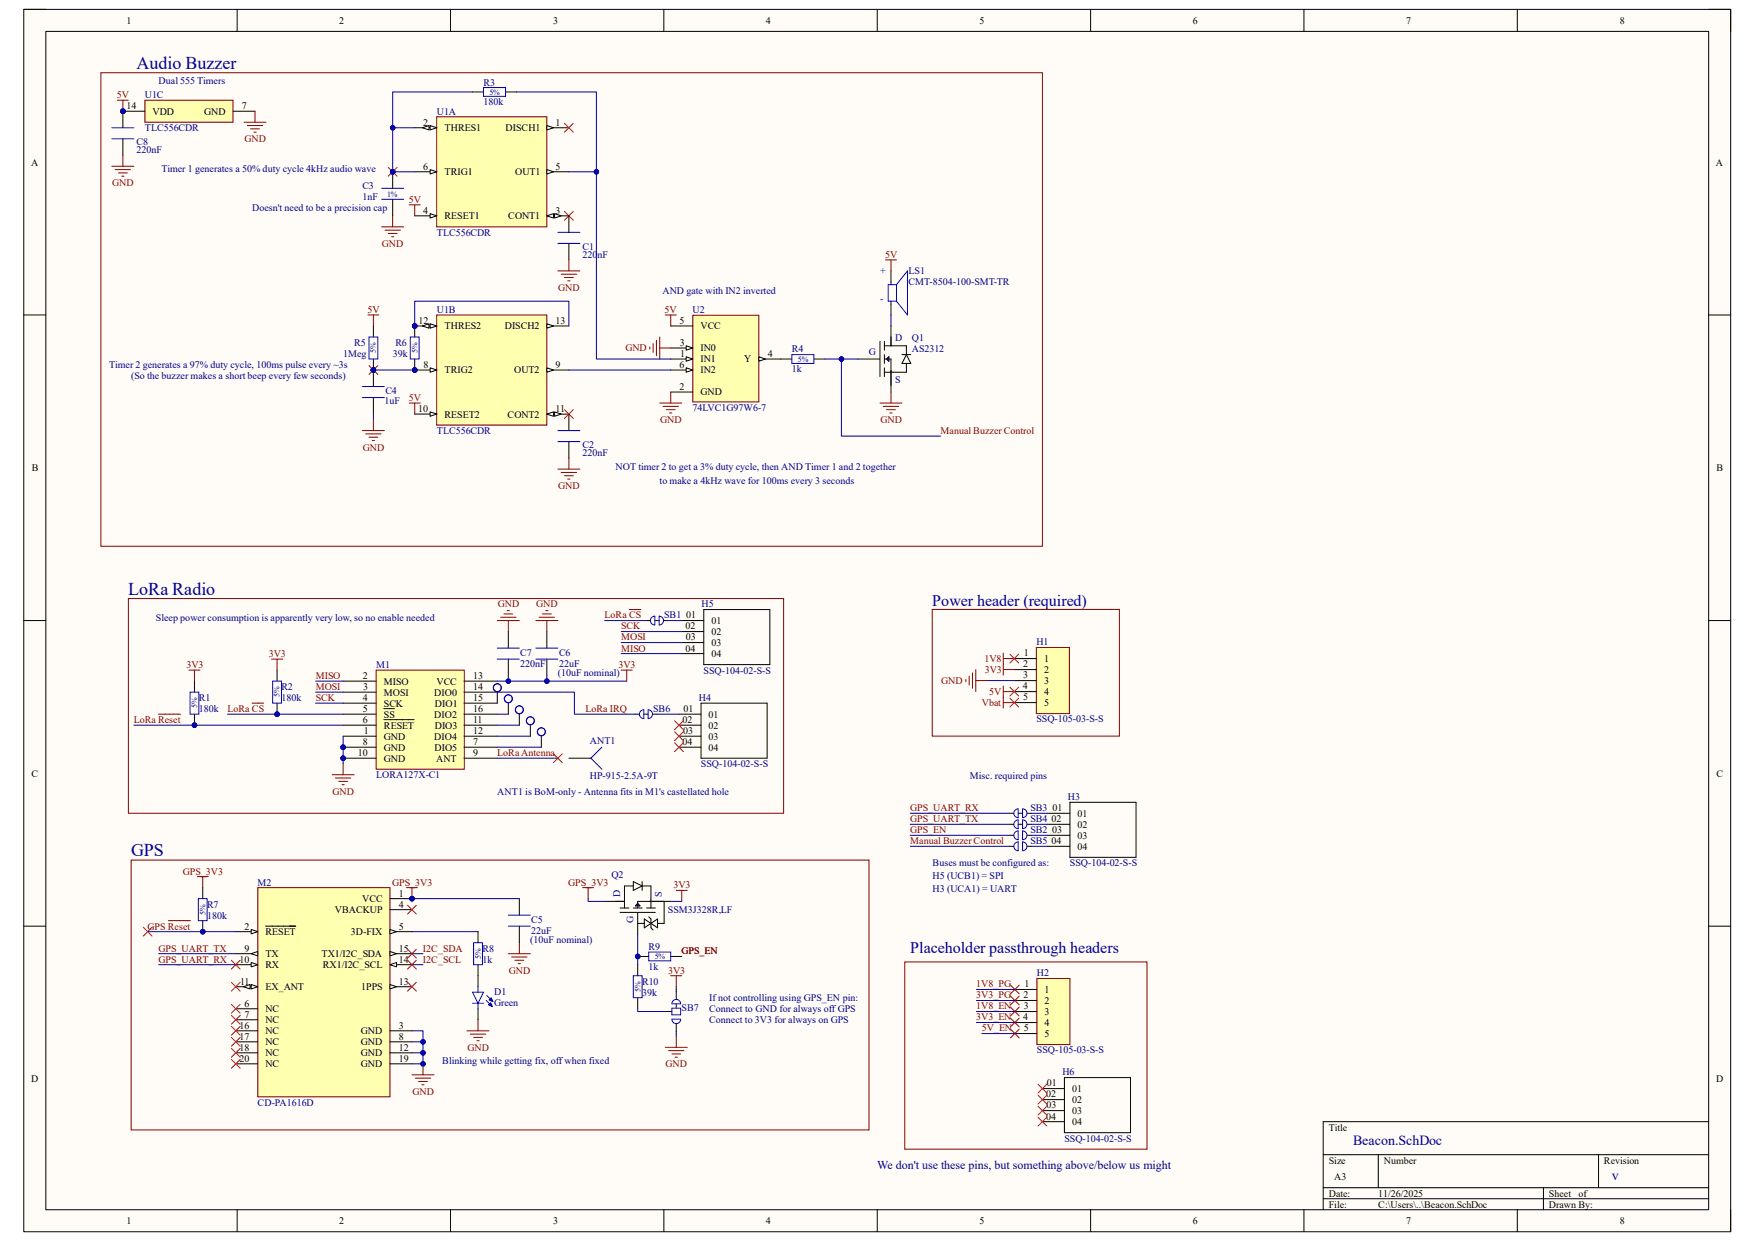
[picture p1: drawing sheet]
<svg xmlns="http://www.w3.org/2000/svg" width="297mm" height="210mm" viewBox="0 0 297 210" stroke-linecap="round" stroke-linejoin="round" font-family="sans-serif">
<path d="M4 1.6h288.9v206.8h-288.9z" fill-rule="evenodd" fill="#fffcf8"/>
<path d="M4 1.6h288.9v206.8h-288.9z" fill="none" stroke="#000" stroke-width=".17"/>
<path d="M7.8 5.3h281.4v199.4h-281.4z" fill-rule="evenodd" fill="#fffcf8"/>
<g fill="none" stroke="#000" stroke-width=".17">
<path d="M4 1.6h3.7M7.8 5.3h281.4v199.4h-281.4zM40.1 1.6v3.7M76.2 1.6v3.7M112.3 1.6v3.7M148.5 1.6v3.7M184.6 1.6v3.7M220.7 1.6v3.7M256.8 1.6v3.7M289.2 1.6h3.7v3.7M4 53.3h3.7M289.2 53.3h3.7"/>
<path d="M4 105h3.8M289.2 105h3.7M4 156.7h3.8M289.2 156.7h3.7M223.9 195.4h65.3M233.3 195.4v5.6M270.5 195.4v5.6M289.2 189.8h-65.3v14.9M40.1 204.7v3.7M76.2 204.7v3.7M112.4 204.7v3.7M148.5 204.7v3.7"/>
<path d="M184.6 204.7v3.7M220.7 204.7v3.7M223.9 201h65.3M223.9 202.9h65.3M256.8 204.7v3.7M261.2 201v3.7M292.9 204.7v3.7"/>
</g>
<path d="M175.4 109.6h5.6v11.2h-5.6z" fill-rule="evenodd" fill="#ffffb0"/>
<path d="M175.4 109.6h5.6v11.2h-5.6z" fill="none" stroke="#800000" stroke-width=".17"/>
<path d="M171.7 111.5h3.7M171.7 113.3h3.7M171.7 115.2h3.7M171.7 117h3.7M171.7 118.9h3.7" fill="none" stroke="#000" stroke-width=".17"/>
<path d="M175.5 165.6h5.6v11.2h-5.6z" fill-rule="evenodd" fill="#ffffb0"/>
<g fill="none" stroke="#800000" stroke-width=".17">
<path d="M157.8 103.1h31.6v21.5h-31.6zM163.5 115v.4M164 114.4v1.5M164.6 113.9v2.6M165.1 113.3v3.7M165.1 115.2h1.9M169.8 110.5v3.7M169.8 116.1v3.7M169.8 111.4h1.9M169.8 113.3h1.9M169.8 117h1.9M169.8 118.9h1.9"/>
<path d="M153.1 162.8h41v31.7h-41zM175.5 165.6h5.6v11.2h-5.6z"/>
</g>
<g fill="none" stroke="#000" stroke-width=".17">
<path d="M115.4 110.6h3.7M115.4 108.7h3.7M115.4 106.9h3.7M115.4 105h3.7M118.6 119h11.2v9.3h-11.2zM119.1 103.2h11.2v9.3h-11.2zM114.9 126.4h3.7M114.9 124.6h3.7M114.9 122.7h3.7M114.9 120.9h3.7M177.3 139.5h3.8M177.3 137.6h3.8"/>
<path d="M181.1 135.8h11.2v9.3h-11.2zM177.3 143.2h3.8M177.3 141.4h3.8M171.8 167.4h3.7M171.8 169.3h3.7M171.8 171.2h3.7M171.8 173h3.7M171.8 174.9h3.7M176.4 189.8h3.7M176.4 187.9h3.7M176.4 186.1h3.7M176.4 184.2h3.7"/>
<path d="M180.1 182.4h11.2v9.3h-11.2z"/>
</g>
<g fill="none" stroke="#f00" stroke-width=".17">
<path d="M170.9 110.7l1.5 1.5M170.9 116.3l1.5 1.5M170.9 118.2l1.5 1.4M172.4 110.7l-1.5 1.5M172.4 116.3l-1.5 1.5M172.4 118.2l-1.5 1.4M171 174.2l1.5 1.5M171 172.3l1.5 1.5M171 170.4l1.5 1.5M171 168.6l1.5 1.5M171 166.7l1.5 1.5M172.5 174.2l-1.5 1.5"/>
<path d="M172.5 172.3l-1.5 1.5M172.5 170.4l-1.5 1.5M172.5 168.6l-1.5 1.5M172.5 166.7l-1.5 1.5"/>
</g>
<circle cx="58.1" cy="126.5" r=".37" fill="#000080"/>
<circle cx="58.1" cy="126.5" r=".37" fill="none" stroke="#000080" stroke-width=".17"/>
<circle cx="58.1" cy="128.3" r=".37" fill="#000080"/>
<circle cx="58.1" cy="128.3" r=".37" fill="none" stroke="#000080" stroke-width=".17"/>
<path d="M63.7 113.4h14.9v16.8h-14.9z" fill-rule="evenodd" fill="#ffffb0"/>
<path d="M63.7 113.4h14.9v16.8h-14.9z" fill="none" stroke="#800000" stroke-width=".17"/>
<path d="M58.1 115.3h5.6M58.1 117.1h5.6M58.1 119h5.6M65 119.9h1.7M58.1 124.6h5.6M58.1 120.9h5.6M58.1 122.7h5.6M58.1 126.4h5.6M65 121.8h5.1M78.6 126.4h5.6" fill="none" stroke="#000" stroke-width=".17"/>
<circle cx="58.1" cy="126.5" r=".37" fill="#000080"/>
<circle cx="58.1" cy="126.5" r=".37" fill="none" stroke="#000080" stroke-width=".17"/>
<path d="M58.1 128.3h5.6M78.6 128.3h5.6" fill="none" stroke="#000" stroke-width=".17"/>
<circle cx="58.1" cy="128.3" r=".37" fill="#000080"/>
<circle cx="58.1" cy="128.3" r=".37" fill="none" stroke="#000080" stroke-width=".17"/>
<g fill="none" stroke="#000" stroke-width=".17">
<path d="M148.9 57.8v5.9M149.7 57.8v1.5M149.7 58.5h3.7v1.5M150.8 45.8v1.9M150.8 51.4v1.9M150.8 55.2v3.3M145.2 60.8h3.7M149.7 60.8h1.1v5.5M149.7 60v1.5M149.7 62.2v1.5M152.6 60h1.5M153.4 61.5v1.5h-3.7"/>
<path d="M153.4 60l.7 1.5h-1.5zM78.6 115.3h5.6M78.6 117.1h5.6M78.6 119h5.6M78.6 122.7h5.6M78.6 124.6h5.6M78.6 120.9h5.6"/>
</g>
<g fill="none" stroke="#800000" stroke-width=".17">
<path d="M32 113.4h1.8M32.9 113.4v1.9M42.7 119h1.9M46 111.5h1.8M46.9 111.5v1.9M105.1 113.4h1.9M106.1 113.4v1.9M26.8 120.9h3.8M56.2 131.1h3.7M56.8 131.7h2.6M57.3 132.2h1.5M57.9 132.8h.4"/>
<path d="M58.1 129.2v1.9"/>
</g>
<path d="M114.2 122l1.5 1.5M114.2 123.8l1.5 1.5M114.2 125.7l1.5 1.5M115.7 122l-1.5 1.5M115.7 123.8l-1.5 1.5M115.7 125.7l-1.5 1.5" fill="none" stroke="#f00" stroke-width=".17"/>
<path d="M150.8 47.7v.5M150.8 51v.4M151.7 48.2h-1.4v2.8h1.4M151.7 48.2v2.8M151.7 48.2l1.9-2.4v7.5l-1.9-2.3" fill="none" stroke="#00f" stroke-width=".17"/>
<path d="M150.4 60.4v.7l-.4-.3z" fill-rule="evenodd" fill="#000080"/>
<g fill="none" stroke="#00f" stroke-width=".17">
<path d="M150.4 60.4v.7l-.4-.3zM110.3 104.5l.5-.2v1.5a.75 .75 0 0 1-.7-.5 .75 .75 0 0 1 .2-.8zM111.6 104.3a.75 .75 0 0 1 .7 .7 .75 .75 0 0 1-.7 .8zM172.3 138.8a.74 .74 0 0 0-.7 .7 .74 .74 0 0 0 .7 .7M172.3 138.8v1.4M173.1 138.8v1.4M173.1 138.7a.75 .75 0 0 1 .7 .8 .75 .75 0 0 1-.7 .7M171.8 142.7l.5-.2v1.5a.75 .75 0 0 1-.7-.5 .75 .75 0 0 1 .2-.8zM172.3 142.1v-1.5a.75 .75 0 0 0-.7 .8 .75 .75 0 0 0 .7 .7M173.1 142.1v-1.5a.75 .75 0 0 1 .7 .8 .75 .75 0 0 1-.7 .7M173.1 142.5a.75 .75 0 0 1 .7 .7 .75 .75 0 0 1-.7 .8z"/>
<circle cx="84.2" cy="116.4" r=".67"/>
<circle cx="86" cy="118.3" r=".67"/>
<circle cx="87.9" cy="120.1" r=".67"/>
<circle cx="89.8" cy="122" r=".67"/>
<circle cx="91.6" cy="123.8" r=".67"/>
</g>
<g fill="none" stroke="#000" stroke-width=".17">
<path d="M150.4 60.4v.7l-.4-.3zM84.2 117.1v1.9M86 119v1.9M109.3 105h.8M110.8 105h.8M112.3 105h.7M87.9 120.9v1.8M89.8 122.7v1.9M91.6 124.6v1.8M170.8 139.5h.8M172.3 139.5h.8M173.8 139.5h.8"/>
<path d="M170.8 141.4h.8M170.8 143.2h.8M173.8 141.4h.8M173.8 143.2h.8"/>
</g>
<g fill="none" stroke="#800000" stroke-width=".17">
<path d="M17.1 12.3h159.3v80.1h-159.3zM94.4 45.8h3.7M95 46.4h2.6M95.5 47h1.5M96.1 47.5h.4M96.3 44v1.8M149.9 44h1.8M150.8 44v1.8M148.9 68.2h3.7M149.5 68.8h2.6M150 69.3h1.5M150.6 69.9h.4"/>
<path d="M150.8 66.3v1.9M21.7 101.3h110.9v36.3h-110.9zM84.2 105h3.7M84.7 104.5h2.6M85.3 103.9h1.5M85.8 103.3h.4M86 105v1.9M90.7 105h3.7M91.2 104.5h2.7M91.8 103.9h1.5M92.4 103.3h.3M92.5 105v1.9"/>
<path d="M106.5 103.2h2M22.2 145.6h124.9v45.6h-124.9zM87.9 159.5v1.9M86 161.4h3.8M86.6 162h2.6M87.1 162.5h1.5M87.7 163.1h.4"/>
</g>
<path d="M95.5 35.8l1.5 1.5M97 35.8l-1.5 1.5" fill="none" stroke="#f00" stroke-width=".17"/>
<circle cx="69.7" cy="152.1" r=".37" fill="#000080"/>
<circle cx="69.7" cy="152.1" r=".37" fill="none" stroke="#000080" stroke-width=".17"/>
<path d="M43.6 150.2h22.4v35.4h-22.4z" fill-rule="evenodd" fill="#ffffb0"/>
<path d="M43.6 150.2h22.4v35.4h-22.4z" fill="none" stroke="#800000" stroke-width=".17"/>
<path d="M39.9 157.7h3.7" fill="none" stroke="#000" stroke-width=".17"/>
<path d="M42.5 157.3l1.1 .4-1.1 .3z" fill="#f8fcff"/>
<path d="M42.5 157.3l1.1 .4-1.1 .3zM44.9 156.7h5.2M39.9 161.4h3.7" fill="none" stroke="#000" stroke-width=".17"/>
<path d="M42.5 161.4l1.1-.4v.8z" fill="#f8fcff"/>
<path d="M39.9 163.3h3.7M42.5 161.4l1.1-.4v.8z" fill="none" stroke="#000" stroke-width=".17"/>
<path d="M42.5 162.9l1.1 .4-1.1 .3z" fill="#f8fcff"/>
<path d="M39.9 167h3.7M42.5 162.9l1.1 .4-1.1 .3z" fill="none" stroke="#000" stroke-width=".17"/>
<path d="M42.5 166.6l1.1 .4-1.1 .4z" fill="#f8fcff"/>
<path d="M42.5 166.6l1.1 .4-1.1 .4z" fill="none" stroke="#000" stroke-width=".17"/>
<path d="M41.2 167l1.1-.4v.8z" fill="#f8fcff"/>
<path d="M66 152.1h3.7M39.9 170.7h3.7M39.9 172.6h3.7M39.9 174.4h3.7M39.9 176.3h3.7M39.9 178.2h3.7M41.2 167l1.1-.4v.8zM39.9 180h3.7" fill="none" stroke="#000" stroke-width=".17"/>
<circle cx="69.7" cy="152.1" r=".37" fill="#000080"/>
<circle cx="69.7" cy="152.1" r=".37" fill="none" stroke="#000080" stroke-width=".17"/>
<path d="M66 153.9h3.7M66 157.7h3.7" fill="none" stroke="#000" stroke-width=".17"/>
<path d="M66 157.3l1.1 .4-1.1 .3z" fill="#f8fcff"/>
<path d="M66 157.3l1.1 .4-1.1 .3zM66 161.4h3.7" fill="none" stroke="#000" stroke-width=".17"/>
<path d="M66 161l1.1 .4-1.1 .4z" fill="#f8fcff"/>
<path d="M66 161l1.1 .4-1.1 .4zM66 163.3h3.7" fill="none" stroke="#000" stroke-width=".17"/>
<path d="M66 163.3l1.1-.4v.7z" fill="#f8fcff"/>
<path d="M66 163.3l1.1-.4v.7zM66 167h3.7" fill="none" stroke="#000" stroke-width=".17"/>
<path d="M66 166.6l1.1 .4-1.1 .4z" fill="#f8fcff"/>
<path d="M66 166.6l1.1 .4-1.1 .4zM66 174.4h3.7M66 176.3h3.7M66 178.2h3.7M66 180h3.7" fill="none" stroke="#000" stroke-width=".17"/>
<path d="M69 153.2l1.5 1.5M70.5 153.2l-1.5 1.5M39.2 166.2l1.4 1.5M40.6 166.2l-1.4 1.5M69 166.2l1.5 1.5M70.5 166.2l-1.5 1.5" fill="none" stroke="#f00" stroke-width=".17"/>
<path d="M68.8 150.2h1.8M69.7 150.2v1.9M79 174.4h3.8M79.6 175h2.6M80.2 175.6h1.5M80.7 176.1h.4M80.9 172.6v1.8" fill="none" stroke="#800000" stroke-width=".17"/>
<circle cx="69.7" cy="152.1" r=".37" fill="#000080"/>
<circle cx="69.7" cy="152.1" r=".37" fill="none" stroke="#000080" stroke-width=".17"/>
<path d="M33.4 148.3h1.8M34.3 148.3v1.9M69.7 181.9h3.7M70.3 182.5h2.6M70.8 183h1.5M71.4 183.6h.4M71.6 180v1.9" fill="none" stroke="#800000" stroke-width=".17"/>
<circle cx="71.6" cy="180" r=".37" fill="#000080"/>
<circle cx="71.6" cy="180" r=".37" fill="none" stroke="#000080" stroke-width=".17"/>
<g fill="none" stroke="#f00" stroke-width=".17">
<path d="M93.7 127.6l1.5 1.5M95.2 127.6l-1.5 1.5M24.2 156.9l1.5 1.5M25.7 156.9l-1.5 1.5M39.2 170l1.4 1.5M39.2 162.5l1.4 1.5M39.2 171.8l1.5 1.5M39.2 173.7l1.5 1.5M39.2 175.6l1.5 1.4M39.2 177.4l1.5 1.5M39.2 179.3l1.5 1.5M40.6 170l-1.4 1.5"/>
<path d="M40.6 162.5l-1.4 1.5M40.7 171.8l-1.5 1.5M40.7 173.7l-1.5 1.5M40.7 175.6l-1.5 1.4M40.7 177.4l-1.5 1.5M40.7 179.3l-1.5 1.5M69 162.5l1.5 1.5M69 160.6l1.5 1.5M70.5 162.5l-1.5 1.5M70.5 160.6l-1.5 1.5M175.7 183.5l1.5 1.5M175.7 185.3l1.5 1.5"/>
<path d="M175.7 187.2l1.5 1.5M175.7 189.1l1.5 1.5M177.2 183.5l-1.5 1.5M177.2 185.3l-1.5 1.5M177.2 187.2l-1.5 1.5M177.2 189.1l-1.5 1.5"/>
</g>
<path d="M28.5 155.8h3.7M98.6 150.2h1.9M99.5 150.2v1.9M114.4 150.7h1.9M115.4 150.7v1.8M112.6 177.2h3.7M113.1 177.8h2.6M113.5 165.1h1.9M113.7 178.4h1.5M114.3 178.9h.3M114.4 165.1v1.9M114.4 175.4v1.8" fill="none" stroke="#800000" stroke-width=".17"/>
<g fill="none" stroke="#000" stroke-width=".17">
<path d="M96.3 128.3h3.7M107.5 120.9h.7M109 120.9h.7M110.4 120.9h.8M170.8 137.6h.8M172.3 137.6h.8M173.8 137.6h.8M102.3 152.5h3.4M104.9 153.7h1.5M104.9 154.4h6M107.2 153.7h1.5M107.2 149.9h-1.5v3.8"/>
<path d="M107.2 149.2l1.5 .7-1.5 .8zM107.9 154.5v3.6M108.7 149.9h1.5v3.8M108.7 149.2v1.5M109.4 153.7h1.5M113.5 152.5h-5.6v1.2M112.6 171.2h1.1M114.4 167.4v1.7M114.4 169.9v.7M114.4 173.2v1.7"/>
</g>
<path d="M101.9 126.4l-1.9 1.9 1.9 1.9M108.4 120.3l.6-.2v1.5a.75 .75 0 0 1-.7-.5 .75 .75 0 0 1 .1-.8zM109.7 120.1a.75 .75 0 0 1 .7 .8 .75 .75 0 0 1-.7 .7zM172.3 136.9a.75 .75 0 0 0-.7 .7 .75 .75 0 0 0 .7 .8M172.3 136.9v1.5M173.1 136.9v1.5M173.1 136.9a.75 .75 0 0 1 .7 .7 .75 .75 0 0 1-.7 .8M113.7 169.9a.74 .74 0 0 1 .8-.8 .74 .74 0 0 1 .7 .8M113.7 170.6h1.5v1.1h-1.5zM113.7 169.9h1.5M115.2 172.5h-1.5a.74 .74 0 0 0 .7 .7 .74 .74 0 0 0 .8-.7" fill="none" stroke="#00f" stroke-width=".17"/>
<path d="M107.5 153.3l.4-.4 .4 .4z" fill-rule="evenodd" fill="#000080"/>
<path d="M107.5 153.3l.4-.4 .4 .4z" fill="none" stroke="#00f" stroke-width=".17"/>
<path d="M107.5 153.3l.4-.4 .4 .4zM107.9 156.3h1.1M109 155.5l2.3 1.5v-1.5l-2.3 1.5zM109.8 155.2l.4 .3v1.5l.3 .4M112.4 152.5v3.8h-1.1" fill="none" stroke="#000" stroke-width=".17"/>
<path d="M117.2 53.4h11.2v14.6h-11.2z" fill-rule="evenodd" fill="#ffffb0"/>
<path d="M117.2 53.4h11.2v14.6h-11.2z" fill="none" stroke="#800000" stroke-width=".17"/>
<path d="M113.5 55.2h3.7M128.4 60.8h3.7" fill="none" stroke="#000" stroke-width=".17"/>
<path d="M128.4 60.4l1.1 .4-1.1 .3z" fill="#f8fcff"/>
<path d="M113.5 58.9h3.7M128.4 60.4l1.1 .4-1.1 .3z" fill="none" stroke="#000" stroke-width=".17"/>
<path d="M116.1 58.5l1.1 .4-1.1 .4z" fill="#f8fcff"/>
<path d="M116.1 58.5l1.1 .4-1.1 .4zM113.5 60.8h3.7" fill="none" stroke="#000" stroke-width=".17"/>
<path d="M116.1 60.4l1.1 .4-1.1 .3z" fill="#f8fcff"/>
<path d="M113.5 62.6h3.7M116.1 60.4l1.1 .4-1.1 .3z" fill="none" stroke="#000" stroke-width=".17"/>
<path d="M116.1 62.2l1.1 .4-1.1 .4z" fill="#f8fcff"/>
<path d="M113.5 66.3h3.7M116.1 62.2l1.1 .4-1.1 .4z" fill="none" stroke="#000" stroke-width=".17"/>
<path d="M110 58.7v.4M110.5 58.2v1.4M111.1 57.6v2.6M111.6 57v3.8M111.6 58.9h1.9M112.6 53.3h1.8M113.5 53.3v1.9M111.6 68.2h3.8M112.2 68.8h2.6M112.8 69.3h1.5M113.3 69.9h.4M113.5 66.3v1.9" fill="none" stroke="#800000" stroke-width=".17"/>
<path d="M73.9 19.8h18.6v18.6h-18.6z" fill-rule="evenodd" fill="#ffffb0"/>
<path d="M73.9 19.8h18.6v18.6h-18.6z" fill="none" stroke="#800000" stroke-width=".17"/>
<path d="M70.2 36.5h3.7" fill="none" stroke="#000" stroke-width=".17"/>
<path d="M72.8 36.2l1.1 .3-1.1 .4z" fill="#f8fcff"/>
<path d="M70.2 29.1h3.7M72.8 36.2l1.1 .3-1.1 .4z" fill="none" stroke="#000" stroke-width=".17"/>
<path d="M72.8 28.7l1.1 .4-1.1 .3z" fill="#f8fcff"/>
<path d="M72.8 28.7l1.1 .4-1.1 .3zM92.5 36.5h3.8" fill="none" stroke="#000" stroke-width=".17"/>
<path d="M92.5 36.5l1.2-.3v.7z" fill="#f8fcff"/>
<path d="M92.5 36.5l1.2-.3v.7z" fill="none" stroke="#000" stroke-width=".17"/>
<path d="M93.9 36.2l1.1 .3-1.1 .4z" fill="#f8fcff"/>
<path d="M70.2 21.6h3.7M93.9 36.2l1.1 .3-1.1 .4z" fill="none" stroke="#000" stroke-width=".17"/>
<path d="M72.8 21.2l1.1 .4-1.1 .4z" fill="#f8fcff"/>
<path d="M72.8 21.2l1.1 .4-1.1 .4z" fill="none" stroke="#000" stroke-width=".17"/>
<path d="M71.5 21.6l1.1-.4v.8z" fill="#f8fcff"/>
<path d="M71.5 21.6l1.1-.4v.8zM92.5 21.6h3.8" fill="none" stroke="#000" stroke-width=".17"/>
<path d="M92.5 21.2l1.2 .4-1.2 .4z" fill="#f8fcff"/>
<path d="M92.5 21.2l1.2 .4-1.2 .4zM92.5 29.1h3.8" fill="none" stroke="#000" stroke-width=".17"/>
<path d="M92.5 28.7l1.2 .4-1.2 .3z" fill="#f8fcff"/>
<path d="M92.5 28.7l1.2 .4-1.2 .3z" fill="none" stroke="#000" stroke-width=".17"/>
<circle cx="70.2" cy="62.6" r=".37" fill="#000080"/>
<circle cx="70.2" cy="62.6" r=".37" fill="none" stroke="#000080" stroke-width=".17"/>
<circle cx="70.2" cy="55.2" r=".37" fill="#000080"/>
<circle cx="70.2" cy="55.2" r=".37" fill="none" stroke="#000080" stroke-width=".17"/>
<path d="M73.9 53.3h18.6v18.6h-18.6z" fill-rule="evenodd" fill="#ffffb0"/>
<path d="M73.9 53.3h18.6v18.6h-18.6z" fill="none" stroke="#800000" stroke-width=".17"/>
<path d="M70.2 70.1h3.7" fill="none" stroke="#000" stroke-width=".17"/>
<path d="M72.8 69.7l1.1 .4-1.1 .3z" fill="#f8fcff"/>
<path d="M70.2 62.6h3.7M72.8 69.7l1.1 .4-1.1 .3z" fill="none" stroke="#000" stroke-width=".17"/>
<path d="M72.8 62.2l1.1 .4-1.1 .4z" fill="#f8fcff"/>
<path d="M72.8 62.2l1.1 .4-1.1 .4z" fill="none" stroke="#000" stroke-width=".17"/>
<circle cx="70.2" cy="62.6" r=".37" fill="#000080"/>
<circle cx="70.2" cy="62.6" r=".37" fill="none" stroke="#000080" stroke-width=".17"/>
<path d="M92.5 70.1h3.8" fill="none" stroke="#000" stroke-width=".17"/>
<path d="M92.5 70.1l1.2-.4v.7z" fill="#f8fcff"/>
<path d="M92.5 70.1l1.2-.4v.7z" fill="none" stroke="#000" stroke-width=".17"/>
<path d="M93.9 69.7l1.1 .4-1.1 .3z" fill="#f8fcff"/>
<path d="M70.2 55.2h3.7M93.9 69.7l1.1 .4-1.1 .3z" fill="none" stroke="#000" stroke-width=".17"/>
<path d="M72.8 54.8l1.1 .4-1.1 .3z" fill="#f8fcff"/>
<path d="M72.8 54.8l1.1 .4-1.1 .3z" fill="none" stroke="#000" stroke-width=".17"/>
<path d="M71.5 55.2l1.1-.4v.7z" fill="#f8fcff"/>
<path d="M71.5 55.2l1.1-.4v.7z" fill="none" stroke="#000" stroke-width=".17"/>
<circle cx="70.2" cy="55.2" r=".37" fill="#000080"/>
<circle cx="70.2" cy="55.2" r=".37" fill="none" stroke="#000080" stroke-width=".17"/>
<path d="M92.5 55.2h3.8" fill="none" stroke="#000" stroke-width=".17"/>
<path d="M92.5 54.8l1.2 .4-1.2 .3z" fill="#f8fcff"/>
<path d="M92.5 54.8l1.2 .4-1.2 .3zM92.5 62.6h3.8" fill="none" stroke="#000" stroke-width=".17"/>
<path d="M92.5 62.2l1.2 .4-1.2 .4z" fill="#f8fcff"/>
<path d="M92.5 62.2l1.2 .4-1.2 .4z" fill="none" stroke="#000" stroke-width=".17"/>
<circle cx="20.8" cy="18.8" r=".37" fill="#000080"/>
<circle cx="20.8" cy="18.8" r=".37" fill="none" stroke="#000080" stroke-width=".17"/>
<path d="M24.5 17h14.9v3.7h-14.9z" fill-rule="evenodd" fill="#ffffb0"/>
<path d="M24.5 17h14.9v3.7h-14.9z" fill="none" stroke="#800000" stroke-width=".17"/>
<path d="M20.8 18.8h3.7" fill="none" stroke="#000" stroke-width=".17"/>
<circle cx="20.8" cy="18.8" r=".37" fill="#000080"/>
<circle cx="20.8" cy="18.8" r=".37" fill="none" stroke="#000080" stroke-width=".17"/>
<path d="M39.4 18.8h3.8" fill="none" stroke="#000" stroke-width=".17"/>
<path d="M19.9 17h1.8M20.8 17v1.8M43.2 18.8v1.9M41.3 20.7h3.7M41.9 21.2h2.6M42.4 21.8h1.5M43 22.4h.3" fill="none" stroke="#800000" stroke-width=".17"/>
<circle cx="20.8" cy="18.8" r=".37" fill="#000080"/>
<circle cx="20.8" cy="18.8" r=".37" fill="none" stroke="#000080" stroke-width=".17"/>
<g fill="none" stroke="#800000" stroke-width=".17">
<path d="M64.6 38.4h3.7M65.2 39h2.6M65.7 39.5h1.5M66.5 36.5v1.9M69.3 34.7h1.8M70.2 34.7v1.8M62.3 53.3h1.8M63.2 53.3v1.9M66.3 40.1h.3M61.3 72.9h3.8M61.9 73.4h2.6M62.4 74h1.5"/>
<path d="M63 74.5h.4M63.2 71v1.9M69.3 68.2h1.8M70.2 68.2v1.9M94.4 79.4h3.7M95 80h2.6M96.3 77.5v1.9M95.5 80.5h1.5M96.1 81.1h.4"/>
</g>
<path d="M65.7 28.3l1.5 1.5M67.2 28.3l-1.5 1.5M95.5 20.9l1.5 1.5M97 20.9l-1.5 1.5M95.5 69.3l1.5 1.5M97 69.3l-1.5 1.5" fill="none" stroke="#f00" stroke-width=".17"/>
<circle cx="66.5" cy="29.1" r=".37" fill="#000080"/>
<circle cx="66.5" cy="29.1" r=".37" fill="none" stroke="#000080" stroke-width=".17"/>
<path d="M62.4 61.9l1.5 1.5M63.9 61.9l-1.5 1.5" fill="none" stroke="#f00" stroke-width=".17"/>
<circle cx="63.2" cy="62.6" r=".37" fill="#000080"/>
<circle cx="63.2" cy="62.6" r=".37" fill="none" stroke="#000080" stroke-width=".17"/>
<path d="M80 167.9h1.8l-.9 1.9zM80 169.8h1.8M82.3 169.3l1 1M82.4 168.5l1 1" fill="none" stroke="#00f" stroke-width=".17"/>
<path d="M83.1 168.8l.3 .7-.6-.3z" fill="#00f"/>
<path d="M83.1 168.8l.3 .7-.6-.3z" fill="none" stroke="#00f" stroke-width=".17"/>
<path d="M82.7 170.1l.3-.4 .3 .6z" fill="#00f"/>
<path d="M134 60h3.7v1.5h-3.7zM80.9 167v.9M80.9 169.8v.9M82.7 170.1l.3-.4 .3 .6z" fill="none" stroke="#00f" stroke-width=".17"/>
<path d="M132.1 60.8h1.9M137.7 60.8h1.9M80.9 165.1v1.9M80.9 170.7v1.9" fill="none" stroke="#000" stroke-width=".17"/>
<circle cx="107.9" cy="161.9" r=".37" fill="#000080"/>
<circle cx="107.9" cy="161.9" r=".37" fill="none" stroke="#000080" stroke-width=".17"/>
<path d="M107.9 161.9h1.9M113.5 161.9h1.9" fill="none" stroke="#000" stroke-width=".17"/>
<circle cx="107.9" cy="161.9" r=".37" fill="#000080"/>
<circle cx="107.9" cy="161.9" r=".37" fill="none" stroke="#000080" stroke-width=".17"/>
<path d="M80.2 159.5h1.4v3.8h-1.4zM107.2 165.1h1.5v3.7h-1.5zM109.8 161.1h3.7v1.5h-3.7z" fill="none" stroke="#00f" stroke-width=".17"/>
<path d="M80.9 157.7v1.8M80.9 163.3v1.8M107.9 163.3v1.8M107.9 168.8v1.9" fill="none" stroke="#000" stroke-width=".17"/>
<circle cx="70.2" cy="55.2" r=".37" fill="#000080"/>
<circle cx="70.2" cy="55.2" r=".37" fill="none" stroke="#000080" stroke-width=".17"/>
<circle cx="70.2" cy="62.6" r=".37" fill="#000080"/>
<circle cx="70.2" cy="62.6" r=".37" fill="none" stroke="#000080" stroke-width=".17"/>
<path d="M70.2 55.2v1.8" fill="none" stroke="#000" stroke-width=".17"/>
<circle cx="70.2" cy="55.2" r=".37" fill="#000080"/>
<circle cx="70.2" cy="55.2" r=".37" fill="none" stroke="#000080" stroke-width=".17"/>
<path d="M70.2 60.8v1.8" fill="none" stroke="#000" stroke-width=".17"/>
<circle cx="70.2" cy="62.6" r=".37" fill="#000080"/>
<circle cx="70.2" cy="62.6" r=".37" fill="none" stroke="#000080" stroke-width=".17"/>
<path d="M69.4 57h1.5v3.8h-1.5z" fill="none" stroke="#00f" stroke-width=".17"/>
<circle cx="34.3" cy="157.7" r=".37" fill="#000080"/>
<circle cx="34.3" cy="157.7" r=".37" fill="none" stroke="#000080" stroke-width=".17"/>
<path d="M34.3 150.2v1.9M34.3 155.8v1.9" fill="none" stroke="#000" stroke-width=".17"/>
<circle cx="34.3" cy="157.7" r=".37" fill="#000080"/>
<circle cx="34.3" cy="157.7" r=".37" fill="none" stroke="#000080" stroke-width=".17"/>
<path d="M33.6 152.1h1.5v3.7h-1.5z" fill="none" stroke="#00f" stroke-width=".17"/>
<circle cx="32.9" cy="122.7" r=".37" fill="#000080"/>
<circle cx="32.9" cy="122.7" r=".37" fill="none" stroke="#000080" stroke-width=".17"/>
<path d="M32.9 115.3v1.8M32.9 120.9v1.8" fill="none" stroke="#000" stroke-width=".17"/>
<circle cx="32.9" cy="122.7" r=".37" fill="#000080"/>
<circle cx="32.9" cy="122.7" r=".37" fill="none" stroke="#000080" stroke-width=".17"/>
<path d="M32.2 117.1h1.5v3.8h-1.5z" fill="none" stroke="#00f" stroke-width=".17"/>
<circle cx="46.9" cy="120.9" r=".37" fill="#000080"/>
<circle cx="46.9" cy="120.9" r=".37" fill="none" stroke="#000080" stroke-width=".17"/>
<path d="M46.9 113.4v1.9M46.9 119v1.9" fill="none" stroke="#000" stroke-width=".17"/>
<circle cx="46.9" cy="120.9" r=".37" fill="#000080"/>
<circle cx="46.9" cy="120.9" r=".37" fill="none" stroke="#000080" stroke-width=".17"/>
<path d="M81.8 14.8h3.8v1.5h-3.8zM46.1 115.3h1.5v3.7h-1.5z" fill="none" stroke="#00f" stroke-width=".17"/>
<path d="M80 15.6h1.8M85.6 15.6h1.8" fill="none" stroke="#000" stroke-width=".17"/>
<circle cx="63.2" cy="62.6" r=".37" fill="#000080"/>
<circle cx="63.2" cy="62.6" r=".37" fill="none" stroke="#000080" stroke-width=".17"/>
<path d="M63.2 55.2v1.8M63.2 60.8v1.8" fill="none" stroke="#000" stroke-width=".17"/>
<circle cx="63.2" cy="62.6" r=".37" fill="#000080"/>
<circle cx="63.2" cy="62.6" r=".37" fill="none" stroke="#000080" stroke-width=".17"/>
<path d="M62.4 57h1.5v3.8h-1.5z" fill="none" stroke="#00f" stroke-width=".17"/>
<circle cx="66.5" cy="29.1" r=".37" fill="#000080"/>
<circle cx="66.5" cy="29.1" r=".37" fill="none" stroke="#000080" stroke-width=".17"/>
<path d="M66.5 29.1v2.8" fill="none" stroke="#000" stroke-width=".17"/>
<circle cx="66.5" cy="29.1" r=".37" fill="#000080"/>
<circle cx="66.5" cy="29.1" r=".37" fill="none" stroke="#000080" stroke-width=".17"/>
<path d="M66.5 33.7v2.8" fill="none" stroke="#000" stroke-width=".17"/>
<path d="M64.6 33.7h3.7M64.6 31.9h3.7" fill="none" stroke="#00f" stroke-width=".17"/>
<circle cx="63.2" cy="62.6" r=".37" fill="#000080"/>
<circle cx="63.2" cy="62.6" r=".37" fill="none" stroke="#000080" stroke-width=".17"/>
<path d="M63.2 62.6v2.8" fill="none" stroke="#000" stroke-width=".17"/>
<circle cx="63.2" cy="62.6" r=".37" fill="#000080"/>
<g fill="none" stroke="#000080" stroke-width=".17">
<path d="M167 115.2h4.7M58.1 124.6v4.6M165.2 167.4h6.6M165.2 169.3h6.6M165.2 171.2h6.6M165.2 173h6.6M166.2 174.9h5.6"/>
<circle cx="63.2" cy="62.6" r=".37"/>
</g>
<path d="M63.2 67.3v2.8M86 106.9v2.8M86 111.5v2.8M92.5 106.9v2.8M92.5 111.5v2.8" fill="none" stroke="#000" stroke-width=".17"/>
<path d="M61.3 67.3h3.8M61.3 65.4h3.8M84.2 111.5h3.7M84.2 109.7h3.7M90.7 111.5h3.7M90.7 109.7h3.7" fill="none" stroke="#00f" stroke-width=".17"/>
<circle cx="58.1" cy="126.5" r=".37" fill="#000080"/>
<circle cx="58.1" cy="126.5" r=".37" fill="none" stroke="#000080" stroke-width=".17"/>
<circle cx="58.1" cy="128.3" r=".37" fill="#000080"/>
<g fill="none" stroke="#000080" stroke-width=".17">
<path d="M38.5 120.9h19.6"/>
<circle cx="58.1" cy="128.3" r=".37"/>
</g>
<circle cx="46.9" cy="120.9" r=".37" fill="#000080"/>
<g fill="none" stroke="#000080" stroke-width=".17">
<path d="M22.7 122.7h35.4"/>
<circle cx="46.9" cy="120.9" r=".37"/>
</g>
<circle cx="32.9" cy="122.7" r=".37" fill="#000080"/>
<g fill="none" stroke="#000080" stroke-width=".17">
<path d="M150.8 53.3v1.9M142.4 60.8v13h16.8M53.4 115.3h4.7M53.4 117.1h4.7M53.4 119h4.7M105.1 106.9h10.3"/>
<circle cx="32.9" cy="122.7" r=".37"/>
</g>
<circle cx="142.4" cy="60.8" r=".37" fill="#000080"/>
<g fill="none" stroke="#000080" stroke-width=".17">
<path d="M105.1 110.6h10.3M105.1 108.7h10.3M84.2 126.4h7.4M84.2 124.6h5.6M84.2 122.7h3.7M84.2 120.9h1.8M25 157.7h14.9M26.9 161.4h13M26.9 163.3h13M69.7 161.4h1.9M69.7 163.3h1.9"/>
<circle cx="142.4" cy="60.8" r=".37"/>
</g>
<circle cx="34.3" cy="157.7" r=".37" fill="#000080"/>
<g fill="none" stroke="#000080" stroke-width=".17">
<path d="M69.7 174.4h1.9v1.9h-1.9"/>
<circle cx="34.3" cy="157.7" r=".37"/>
</g>
<circle cx="71.6" cy="176.3" r=".37" fill="#000080"/>
<g fill="none" stroke="#000080" stroke-width=".17">
<path d="M69.7 178.2h1.9"/>
<circle cx="71.6" cy="176.3" r=".37"/>
</g>
<circle cx="71.6" cy="178.2" r=".37" fill="#000080"/>
<g fill="none" stroke="#000080" stroke-width=".17">
<path d="M69.7 152.1h18.2"/>
<circle cx="71.6" cy="178.2" r=".37"/>
</g>
<circle cx="69.7" cy="152.1" r=".37" fill="#000080"/>
<g fill="none" stroke="#000080" stroke-width=".17">
<path d="M69.7 157.7h11.2M71.6 176.3v3.7h-1.9"/>
<circle cx="69.7" cy="152.1" r=".37"/>
</g>
<circle cx="71.6" cy="180" r=".37" fill="#000080"/>
<circle cx="71.6" cy="180" r=".37" fill="none" stroke="#000080" stroke-width=".17"/>
<circle cx="71.6" cy="178.2" r=".37" fill="#000080"/>
<circle cx="71.6" cy="178.2" r=".37" fill="none" stroke="#000080" stroke-width=".17"/>
<circle cx="71.6" cy="176.3" r=".37" fill="#000080"/>
<g fill="none" stroke="#000080" stroke-width=".17">
<path d="M139.6 60.8h5.6M84.2 117.1h13v3.8h10.3M102.3 105h7M113 105h2.4M84.2 128.3h10.2M111.2 120.9h3.7M154 137.6h16.8M154 139.5h16.8M174.6 137.6h2.7M174.6 139.5h2.7M154 141.4h16.8M154 143.2h16.8"/>
<path d="M174.6 141.4h2.7M174.6 143.2h2.7M107.9 170.7v.5h4.7M114.4 167v.4M114.4 174.9v.5"/>
<circle cx="71.6" cy="176.3" r=".37"/>
</g>
<circle cx="142.4" cy="60.8" r=".37" fill="#000080"/>
<g fill="none" stroke="#000080" stroke-width=".17">
<path d="M70.2 55.2v-4.2h26.1v4.2M99.5 152.1v.4h2.8M113.5 152.5h1.9"/>
<circle cx="142.4" cy="60.8" r=".37"/>
</g>
<circle cx="70.2" cy="55.2" r=".37" fill="#000080"/>
<g fill="none" stroke="#000080" stroke-width=".17">
<path d="M63.2 62.6h7"/>
<circle cx="70.2" cy="55.2" r=".37"/>
</g>
<circle cx="70.2" cy="62.6" r=".37" fill="#000080"/>
<circle cx="70.2" cy="62.6" r=".37" fill="none" stroke="#000080" stroke-width=".17"/>
<circle cx="63.2" cy="62.6" r=".37" fill="#000080"/>
<g fill="none" stroke="#000080" stroke-width=".17">
<path d="M66.5 29.1h3.7"/>
<circle cx="63.2" cy="62.6" r=".37"/>
</g>
<circle cx="66.5" cy="29.1" r=".37" fill="#000080"/>
<g fill="none" stroke="#000080" stroke-width=".17">
<path d="M66.5 21.6h3.7"/>
<circle cx="66.5" cy="29.1" r=".37"/>
</g>
<circle cx="66.5" cy="21.6" r=".37" fill="#000080"/>
<g fill="none" stroke="#000080" stroke-width=".17">
<path d="M96.3 62.6h17.2M107.9 158.1v5.2"/>
<circle cx="66.5" cy="21.6" r=".37"/>
</g>
<circle cx="107.9" cy="161.9" r=".37" fill="#000080"/>
<g fill="none" stroke="#000080" stroke-width=".17">
<path d="M80 15.6h-13.5v13.5"/>
<circle cx="107.9" cy="161.9" r=".37"/>
</g>
<circle cx="66.5" cy="29.1" r=".37" fill="#000080"/>
<circle cx="66.5" cy="29.1" r=".37" fill="none" stroke="#000080" stroke-width=".17"/>
<circle cx="66.5" cy="21.6" r=".37" fill="#000080"/>
<g fill="none" stroke="#000080" stroke-width=".17">
<path d="M92.5 114.3v1"/>
<circle cx="66.5" cy="21.6" r=".37"/>
</g>
<circle cx="92.5" cy="115.3" r=".37" fill="#000080"/>
<g fill="none" stroke="#000080" stroke-width=".17">
<path d="M86 114.3v1"/>
<circle cx="92.5" cy="115.3" r=".37"/>
</g>
<circle cx="86" cy="115.3" r=".37" fill="#000080"/>
<g fill="none" stroke="#000080" stroke-width=".17">
<path d="M87.4 15.6h13.5v45.2h12.6M63.2 70.1v.9"/>
<circle cx="86" cy="115.3" r=".37"/>
</g>
<circle cx="100.9" cy="29.1" r=".37" fill="#000080"/>
<g fill="none" stroke="#000080" stroke-width=".17">
<path d="M96.3 29.1h4.6"/>
<circle cx="100.9" cy="29.1" r=".37"/>
</g>
<circle cx="100.9" cy="29.1" r=".37" fill="#000080"/>
<g fill="none" stroke="#000080" stroke-width=".17">
<path d="M84.2 115.3h21.9"/>
<circle cx="100.9" cy="29.1" r=".37"/>
</g>
<circle cx="86" cy="115.3" r=".37" fill="#000080"/>
<circle cx="86" cy="115.3" r=".37" fill="none" stroke="#000080" stroke-width=".17"/>
<circle cx="92.5" cy="115.3" r=".37" fill="#000080"/>
<circle cx="92.5" cy="115.3" r=".37" fill="none" stroke="#000080" stroke-width=".17"/>
<path d="M87.9 152.1v2.8M87.9 156.7v2.8" fill="none" stroke="#000" stroke-width=".17"/>
<path d="M86 156.7h3.8M86 154.9h3.8" fill="none" stroke="#00f" stroke-width=".17"/>
<circle cx="20.8" cy="18.8" r=".37" fill="#000080"/>
<circle cx="20.8" cy="18.8" r=".37" fill="none" stroke="#000080" stroke-width=".17"/>
<path d="M20.8 18.8v2.8" fill="none" stroke="#000" stroke-width=".17"/>
<circle cx="20.8" cy="18.8" r=".37" fill="#000080"/>
<circle cx="20.8" cy="18.8" r=".37" fill="none" stroke="#000080" stroke-width=".17"/>
<path d="M20.8 23.5v2.8M96.3 36.5v2.8M96.3 41.2v2.8M96.3 70.1v2.8M96.3 74.7v2.8" fill="none" stroke="#000" stroke-width=".17"/>
<path d="M18.9 23.5h3.8M18.9 21.6h3.8M94.4 39.3h3.7M94.4 41.2h3.7M94.4 74.7h3.7M94.4 72.9h3.7" fill="none" stroke="#00f" stroke-width=".17"/>
<path d="M18.9 28.1h3.8M19.5 28.7h2.6M20.1 29.3h1.4M20.6 29.8h.4M20.8 26.3v1.8" fill="none" stroke="#800000" stroke-width=".17"/>
<g font-size="3" fill="#000080">
<text x="23.1" y="11.6">Audio Buzzer</text>
<text x="21.7" y="100.7">LoRa Radio</text>
<text x="22.2" y="144.9">GPS</text>
</g>
<g font-size="2.7" fill="#000080">
<text x="157.8" y="102.6">Power header (required)</text>
<text x="154.1" y="161.3">Placeholder passthrough headers</text>
</g>
<g font-size="2.4" fill="#000080">
<text x="229" y="193.8">Beacon.SchDoc</text>
<text x="272.8" y="199.8">v</text>
</g>
<text font-size="2" fill="#000080" x="148.5" y="197.8">We don't use these pins, but something above/below us might</text>
<g font-size="1.7">
<text x="21.4" y="4">1</text>
<text x="57.4" y="4">2</text>
<text x="93.6" y="4">3</text>
<text x="129.6" y="4">4</text>
<text x="165.8" y="4">5</text>
<text x="201.8" y="4">6</text>
<text x="238" y="4">7</text>
<text x="274.1" y="4">8</text>
<text x="21.4" y="18.5">14</text>
<text x="25.8" y="19.4">VDD</text>
<text x="34.5" y="19.4">GND</text>
<text x="40.9" y="18.5">7</text>
<text x="71.6" y="21.3">2</text>
<text x="75.2" y="22.2">THRES1</text>
<text x="85.6" y="22.2">DISCH1</text>
<text x="94" y="21.3">1</text>
<text x="5.3" y="28">A</text>
<text x="71.6" y="28.7">6</text>
<text x="75.2" y="29.7">TRIG1</text>
<text x="87.2" y="29.7">OUT1</text>
<text x="94" y="28.7">5</text>
<text x="290.4" y="28">A</text>
<text x="71.6" y="36.2">4</text>
<text x="75.2" y="37.1">RESET1</text>
<text x="86" y="37.1">CONT1</text>
<text x="94" y="36.2">3</text>
<text x="70.8" y="54.8">12</text>
<text x="75.2" y="55.8">THRES2</text>
<text x="85.4" y="55.8">DISCH2</text>
<text x="94" y="54.8">13</text>
<text x="115" y="54.8">5</text>
<text x="115.1" y="58.5">3</text>
<text x="118.5" y="55.8">VCC</text>
<text x="118.5" y="59.5">IN0</text>
<text x="71.7" y="62.3">8</text>
<text x="75.2" y="63.2">TRIG2</text>
<text x="87" y="63.2">OUT2</text>
<text x="94" y="62.3">9</text>
<text x="115" y="62.3">6</text>
<text x="115" y="66">2</text>
<text x="115.1" y="60.4">1</text>
<text x="118.5" y="61.3">IN1</text>
<text x="118.5" y="63.2">IN2</text>
<text x="125.9" y="61.3">Y</text>
<text x="129.9" y="60.4">4</text>
<text x="70.8" y="69.7">10</text>
<text x="75.2" y="70.7">RESET2</text>
<text x="85.9" y="70.7">CONT2</text>
<text x="94" y="69.7">11</text>
<text x="118.5" y="66.9">GND</text>
<text x="5.4" y="79.8">B</text>
<text x="290.5" y="79.8">B</text>
<text x="116" y="106.5">02</text>
<text x="116.1" y="104.6">01</text>
<text x="120.4" y="107.4">02</text>
<text x="120.4" y="105.6">01</text>
<text x="116" y="110.3">04</text>
<text x="116.1" y="108.4">03</text>
<text x="120.4" y="111.2">04</text>
<text x="120.4" y="109.3">03</text>
<text x="173.1" y="112.9">2</text>
<text x="173.3" y="111.1">1</text>
<text x="176.7" y="112">1</text>
<text x="176.7" y="113.9">2</text>
<text x="61.4" y="114.9">2</text>
<text x="61.4" y="118.7">4</text>
<text x="61.5" y="116.8">3</text>
<text x="65" y="115.9">MISO</text>
<text x="65" y="117.7">MOSI</text>
<text x="65" y="119.6">SCK</text>
<text x="73.5" y="117.7">DIO0</text>
<text x="73.6" y="119.6">DIO1</text>
<text x="73.9" y="115.9">VCC</text>
<text x="80.1" y="114.9">13</text>
<text x="80.1" y="116.8">14</text>
<text x="80.1" y="118.7">15</text>
<text x="173.1" y="116.7">4</text>
<text x="173.1" y="118.5">5</text>
<text x="173.2" y="114.8">3</text>
<text x="176.7" y="115.7">3</text>
<text x="176.7" y="117.6">4</text>
<text x="176.7" y="119.5">5</text>
<text x="61.4" y="122.4">6</text>
<text x="61.4" y="120.5">5</text>
<text x="61.6" y="124.2">1</text>
<text x="65" y="125.2">GND</text>
<text x="65" y="121.5">SS</text>
<text x="65" y="123.3">RESET</text>
<text x="73.5" y="125.2">DIO4</text>
<text x="73.5" y="121.5">DIO2</text>
<text x="73.6" y="123.3">DIO3</text>
<text x="80.1" y="122.4">11</text>
<text x="80.1" y="124.2">12</text>
<text x="80.1" y="120.5">16</text>
<text x="115.5" y="122.4">02</text>
<text x="115.6" y="124.2">03</text>
<text x="115.7" y="120.5">01</text>
<text x="119.9" y="125.2">03</text>
<text x="119.9" y="123.3">02</text>
<text x="119.9" y="121.5">01</text>
<text x="5.3" y="131.4">C</text>
<text x="60.5" y="128">10</text>
<text x="61.4" y="126.1">8</text>
<text x="65" y="127">GND</text>
<text x="65" y="128.9">GND</text>
<text x="73.5" y="127">DIO5</text>
<text x="73.8" y="128.9">ANT</text>
<text x="80.1" y="126.1">7</text>
<text x="80.1" y="128">9</text>
<text x="115.5" y="126.1">04</text>
<text x="119.9" y="127">04</text>
<text x="290.5" y="131.4">C</text>
<text x="178.1" y="137.3">01</text>
<text x="178" y="142.9">04</text>
<text x="178" y="139.1">02</text>
<text x="178.1" y="141">03</text>
<text x="182.4" y="143.8">04</text>
<text x="182.4" y="141.9">03</text>
<text x="182.4" y="140.1">02</text>
<text x="182.4" y="138.2">01</text>
<text x="56.7" y="154.5">VBACKUP</text>
<text x="61.3" y="152.7">VCC</text>
<text x="67.5" y="151.7">1</text>
<text x="67.5" y="153.6">4</text>
<text x="41.4" y="157.3">2</text>
<text x="41.4" y="161">9</text>
<text x="44.9" y="158.2">RESET</text>
<text x="44.9" y="162">TX</text>
<text x="54.4" y="162">TX1/I2C_SDA</text>
<text x="59.4" y="158.2">3D-FIX</text>
<text x="67.5" y="157.3">5</text>
<text x="67.5" y="161">15</text>
<text x="40.5" y="162.9">10</text>
<text x="40.6" y="166.6">11</text>
<text x="44.9" y="163.8">RX</text>
<text x="44.9" y="167.6">EX_ANT</text>
<text x="54.6" y="163.8">RX1/I2C_SCL</text>
<text x="61.1" y="167.6">1PPS</text>
<text x="67.5" y="162.9">14</text>
<text x="67.5" y="166.6">13</text>
<text x="173.4" y="167.1">1</text>
<text x="41.4" y="170.3">6</text>
<text x="41.4" y="172.2">7</text>
<text x="44.9" y="171.3">NC</text>
<text x="44.9" y="173.1">NC</text>
<text x="173.2" y="172.7">4</text>
<text x="173.2" y="169">2</text>
<text x="173.3" y="170.8">3</text>
<text x="176.8" y="168">1</text>
<text x="176.8" y="169.9">2</text>
<text x="176.8" y="171.7">3</text>
<text x="176.8" y="173.6">4</text>
<text x="40.5" y="174.1">16</text>
<text x="40.5" y="175.9">17</text>
<text x="40.5" y="179.7">20</text>
<text x="40.6" y="177.8">18</text>
<text x="44.9" y="175">NC</text>
<text x="44.9" y="176.9">NC</text>
<text x="44.9" y="178.7">NC</text>
<text x="61.1" y="175">GND</text>
<text x="61.1" y="176.9">GND</text>
<text x="61.1" y="178.7">GND</text>
<text x="67.5" y="174.1">3</text>
<text x="67.5" y="175.9">8</text>
<text x="67.5" y="177.8">12</text>
<text x="67.5" y="179.7">19</text>
<text x="173.3" y="174.5">5</text>
<text x="176.8" y="175.5">5</text>
<text x="5.3" y="183.2">D</text>
<text x="44.9" y="180.6">NC</text>
<text x="61.1" y="180.6">GND</text>
<text x="177" y="185.7">02</text>
<text x="177.2" y="183.9">01</text>
<text x="181.4" y="184.8">01</text>
<text x="290.4" y="183.2">D</text>
<text x="177" y="189.5">04</text>
<text x="177.1" y="187.6">03</text>
<text x="181.4" y="190.4">04</text>
<text x="181.4" y="188.5">03</text>
<text x="181.4" y="186.6">02</text>
<text x="224.9" y="191.3">Title</text>
<text x="224.9" y="196.9">Size</text>
<text x="234.2" y="196.9">Number</text>
<text x="271.4" y="196.9">Revision</text>
<text x="224.9" y="202.5">Date:</text>
<text x="225.8" y="199.7">A3</text>
<text x="233.3" y="202.5">11/26/2025</text>
<text x="262.1" y="202.5">Sheet</text>
<text x="267.2" y="202.5">of</text>
<text x="21.4" y="207.2">1</text>
<text x="57.4" y="207.2">2</text>
<text x="93.6" y="207.2">3</text>
<text x="129.6" y="207.2">4</text>
<text x="165.8" y="207.2">5</text>
<text x="201.8" y="207.2">6</text>
<text x="224.9" y="204.4">File:</text>
<text x="233.3" y="204.4">C:\Users\..\Beacon.SchDoc</text>
<text x="238" y="207.2">7</text>
<text x="262.1" y="204.4">Drawn By:</text>
<text x="274.1" y="207.2">8</text>
</g>
<g font-size="1.7" fill="#800000">
<text x="19.8" y="16.6">5V</text>
<text x="41.4" y="24">GND</text>
<text x="19" y="31.5">GND</text>
<text x="69.2" y="34.3">5V</text>
<text x="64.6" y="41.8">GND</text>
<text x="149.8" y="43.6">5V</text>
<text x="62.2" y="53">5V</text>
<text x="94.5" y="49.2">GND</text>
<text x="112.5" y="53">5V</text>
<text x="105.8" y="59.5">GND</text>
<text x="69.2" y="67.9">5V</text>
<text x="111.7" y="71.6">GND</text>
<text x="149" y="71.6">GND</text>
<text x="61.4" y="76.2">GND</text>
<text x="159.2" y="73.4">Manual Buzzer Control</text>
<text x="94.5" y="82.8">GND</text>
<text x="84.2" y="102.8">GND</text>
<text x="90.8" y="102.8">GND</text>
<text x="102.3" y="104.6">LoRa CS</text>
<text x="105.1" y="106.5">SCK</text>
<text x="31.5" y="113.1">3V3</text>
<text x="45.5" y="111.2">3V3</text>
<text x="104.7" y="113.1">3V3</text>
<text x="105.1" y="110.3">MISO</text>
<text x="105.1" y="108.4">MOSI</text>
<text x="166.6" y="112">1V8</text>
<text x="166.7" y="113.9">3V3</text>
<text x="53.4" y="114.9">MISO</text>
<text x="53.4" y="116.8">MOSI</text>
<text x="53.4" y="118.7">SCK</text>
<text x="159.3" y="115.7">GND</text>
<text x="166.2" y="119.5">Vbat</text>
<text x="167.4" y="117.6">5V</text>
<text x="22.6" y="122.4">LoRa Reset</text>
<text x="38.5" y="120.5">LoRa CS</text>
<text x="99.1" y="120.5">LoRa IRQ</text>
<text x="84.2" y="128">LoRa Antenna</text>
<text x="56.3" y="134.5">GND</text>
<text x="154.1" y="137.3">GPS_UART_RX</text>
<text x="154.1" y="139.1">GPS_UART_TX</text>
<text x="154.1" y="142.9">Manual Buzzer Control</text>
<text x="154.1" y="141">GPS_EN</text>
<text x="30.9" y="148">GPS_3V3</text>
<text x="66.4" y="149.9">GPS_3V3</text>
<text x="96.2" y="149.9">GPS_3V3</text>
<text x="114" y="150.3">3V3</text>
<text x="25" y="157.3">GPS Reset</text>
<text x="26.8" y="161">GPS_UART_TX</text>
<text x="71.6" y="161">I2C_SDA</text>
<text x="115.4" y="161.5">GPS_EN</text>
<text x="26.8" y="162.9">GPS_UART_RX</text>
<text x="71.6" y="162.9">I2C_SCL</text>
<text x="86.1" y="164.8">GND</text>
<text x="113.1" y="164.8">3V3</text>
<text x="165.2" y="167.1">1V8_PG</text>
<text x="165.2" y="169">3V3_PG</text>
<text x="165.2" y="170.8">1V8_EN</text>
<text x="165.2" y="172.7">3V3_EN</text>
<text x="79.1" y="177.8">GND</text>
<text x="166.2" y="174.5">5V_EN</text>
<text x="69.8" y="185.3">GND</text>
<text x="112.6" y="180.6">GND</text>
</g>
<g font-size="1.7" fill="#000080">
<text x="24.5" y="16.6">U1C</text>
<text x="26.8" y="14.3">Dual 555 Timers</text>
<text x="81.8" y="17.8">180k</text>
<text x="81.8" y="14.5">R3</text>
<text x="24.5" y="22.2">TLC556CDR</text>
<text x="73.9" y="19.4">U1A</text>
<text x="23.1" y="25.9">220nF</text>
<text x="23.1" y="24.5">C8</text>
<text x="27.3" y="29.2">Timer 1 generates a 50% duty cycle 4kHz audio wave</text>
<text x="42.7" y="35.7">Doesn't need to be a precision cap</text>
<text x="61.3" y="33.9">1nF</text>
<text x="61.3" y="32">C3</text>
<text x="73.9" y="39.9">TLC556CDR</text>
<text x="98.6" y="43.6">220nF</text>
<text x="98.6" y="42.2">C1</text>
<text x="148.9" y="46.4">+</text>
<text x="153.8" y="46.4">LS1</text>
<text x="73.9" y="53">U1B</text>
<text x="112.1" y="49.7">AND gate with IN2 inverted</text>
<text x="117.2" y="53">U2</text>
<text x="148.9" y="51.1">-</text>
<text x="153.8" y="48.3">CMT-8504-100-SMT-TR</text>
<text x="59.9" y="58.5">R5</text>
<text x="66.9" y="58.5">R6</text>
<text x="134" y="59.6">R4</text>
<text x="151.5" y="57.8">D</text>
<text x="154.3" y="57.8">Q1</text>
<text x="154.3" y="59.6">AS2312</text>
<text x="18.5" y="62.3">Timer 2 generates a 97% duty cycle, 100ms pulse every ~3s</text>
<text x="22.2" y="64.1">(So the buzzer makes a short beep every few seconds)</text>
<text x="58.1" y="60.4">1Meg</text>
<text x="66.5" y="60.4">39k</text>
<text x="134" y="63">1k</text>
<text x="147.1" y="60">G</text>
<text x="151.5" y="64.9">S</text>
<text x="65.1" y="68.3">1uF</text>
<text x="65.2" y="66.8">C4</text>
<text x="117.2" y="69.6">74LVC1G97W6-7</text>
<text x="73.9" y="73.4">TLC556CDR</text>
<text x="98.6" y="77.2">220nF</text>
<text x="98.6" y="75.8">C2</text>
<text x="104.2" y="79.5">NOT timer 2 to get a 3% duty cycle, then AND Timer 1 and 2 together</text>
<text x="111.6" y="81.8">to make a 4kHz wave for 100ms every 3 seconds</text>
<text x="26.4" y="105.1">Sleep power consumption is apparently very low, so no enable needed</text>
<text x="112.4" y="104.6">SB1</text>
<text x="118.7" y="102.8">H5</text>
<text x="63.7" y="113.1">M1</text>
<text x="88.1" y="112.9">220nF</text>
<text x="88.1" y="111">C7</text>
<text x="94.6" y="112.9">22uF</text>
<text x="94.6" y="111">C6</text>
<text x="175.4" y="109.2">H1</text>
<text x="33.7" y="118.7">R1</text>
<text x="47.6" y="118.7">180k</text>
<text x="47.6" y="116.8">R2</text>
<text x="94.4" y="114.5">(10uF nominal)</text>
<text x="118.3" y="118.7">H4</text>
<text x="119.1" y="114">SSQ-104-02-S-S</text>
<text x="33.7" y="120.5">180k</text>
<text x="99.8" y="125.9">ANT1</text>
<text x="110.5" y="120.5">SB6</text>
<text x="175.4" y="122.3">SSQ-105-03-S-S</text>
<text x="63.7" y="131.7">LORA127X-C1</text>
<text x="99.8" y="131.9">HP-915-2.5A-9T</text>
<text x="118.6" y="129.8">SSQ-104-02-S-S</text>
<text x="164.1" y="131.9">Misc. required pins</text>
<text x="84.2" y="134.5">ANT1 is BoM-only - Antenna fits in M1's castellated hole</text>
<text x="174.4" y="137.3">SB3</text>
<text x="180.7" y="135.4">H3</text>
<text x="174.4" y="141">SB2</text>
<text x="174.4" y="139.1">SB4</text>
<text x="174.4" y="142.9">SB5</text>
<text x="43.6" y="149.9">M2</text>
<text x="103.5" y="148.6">Q2</text>
<text x="157.8" y="146.6">Buses must be configured as:</text>
<text x="157.8" y="148.8">H5 (UCB1) = SPI</text>
<text x="181.1" y="146.6">SSQ-104-02-S-S</text>
<text x="35.1" y="155.4">180k</text>
<text x="35.1" y="153.6">R7</text>
<text x="104.9" y="151.8" transform="rotate(-90 104.9 151.8)">D</text>
<text x="112" y="151.8" transform="rotate(-90 112 151.8)">S</text>
<text x="113" y="154.5">SSM3J328R,LF</text>
<text x="157.8" y="151">H3 (UCA1) = UART</text>
<text x="81.7" y="161">R8</text>
<text x="89.7" y="159.6">(10uF nominal)</text>
<text x="89.9" y="158.1">22uF</text>
<text x="89.9" y="156.2">C5</text>
<text x="107.2" y="156.2" transform="rotate(-90 107.2 156.2)">G</text>
<text x="109.8" y="160.8">R9</text>
<text x="81.7" y="162.9">1k</text>
<text x="108.7" y="166.6">R10</text>
<text x="109.8" y="164.1">1k</text>
<text x="175.5" y="165.2">H2</text>
<text x="83.6" y="170.2">Green</text>
<text x="83.6" y="168.3">D1</text>
<text x="108.7" y="168.5">39k</text>
<text x="115.4" y="171">SB7</text>
<text x="120" y="171.3">Connect to GND for always off GPS</text>
<text x="120" y="173.1">Connect to 3V3 for always on GPS</text>
<text x="120" y="169.4">If not controlling using GPS_EN pin:</text>
<text x="175.5" y="178.3">SSQ-105-03-S-S</text>
<text x="74.8" y="180.1">Blinking while getting fix, off when fixed</text>
<text x="179.8" y="182">H6</text>
<text x="43.6" y="187.1">CD-PA1616D</text>
<text x="180.1" y="193.2">SSQ-104-02-S-S</text>
</g>
<g font-size="1.4" fill="#000080">
<text x="82.8" y="16">5%</text>
<text x="65.5" y="33.3">1%</text>
<text x="63.6" y="59.7" transform="rotate(-90 63.6 59.7)">5%</text>
<text x="70.7" y="59.7" transform="rotate(-90 70.7 59.7)">5%</text>
<text x="135" y="61.2">5%</text>
<text x="33.4" y="119.8" transform="rotate(-90 33.4 119.8)">5%</text>
<text x="47.3" y="118" transform="rotate(-90 47.3 118)">5%</text>
<text x="34.8" y="154.8" transform="rotate(-90 34.8 154.8)">5%</text>
<text x="81.4" y="162.2" transform="rotate(-90 81.4 162.2)">5%</text>
<text x="108.4" y="167.8" transform="rotate(-90 108.4 167.8)">5%</text>
<text x="110.8" y="162.3">5%</text>
</g>
</svg>
